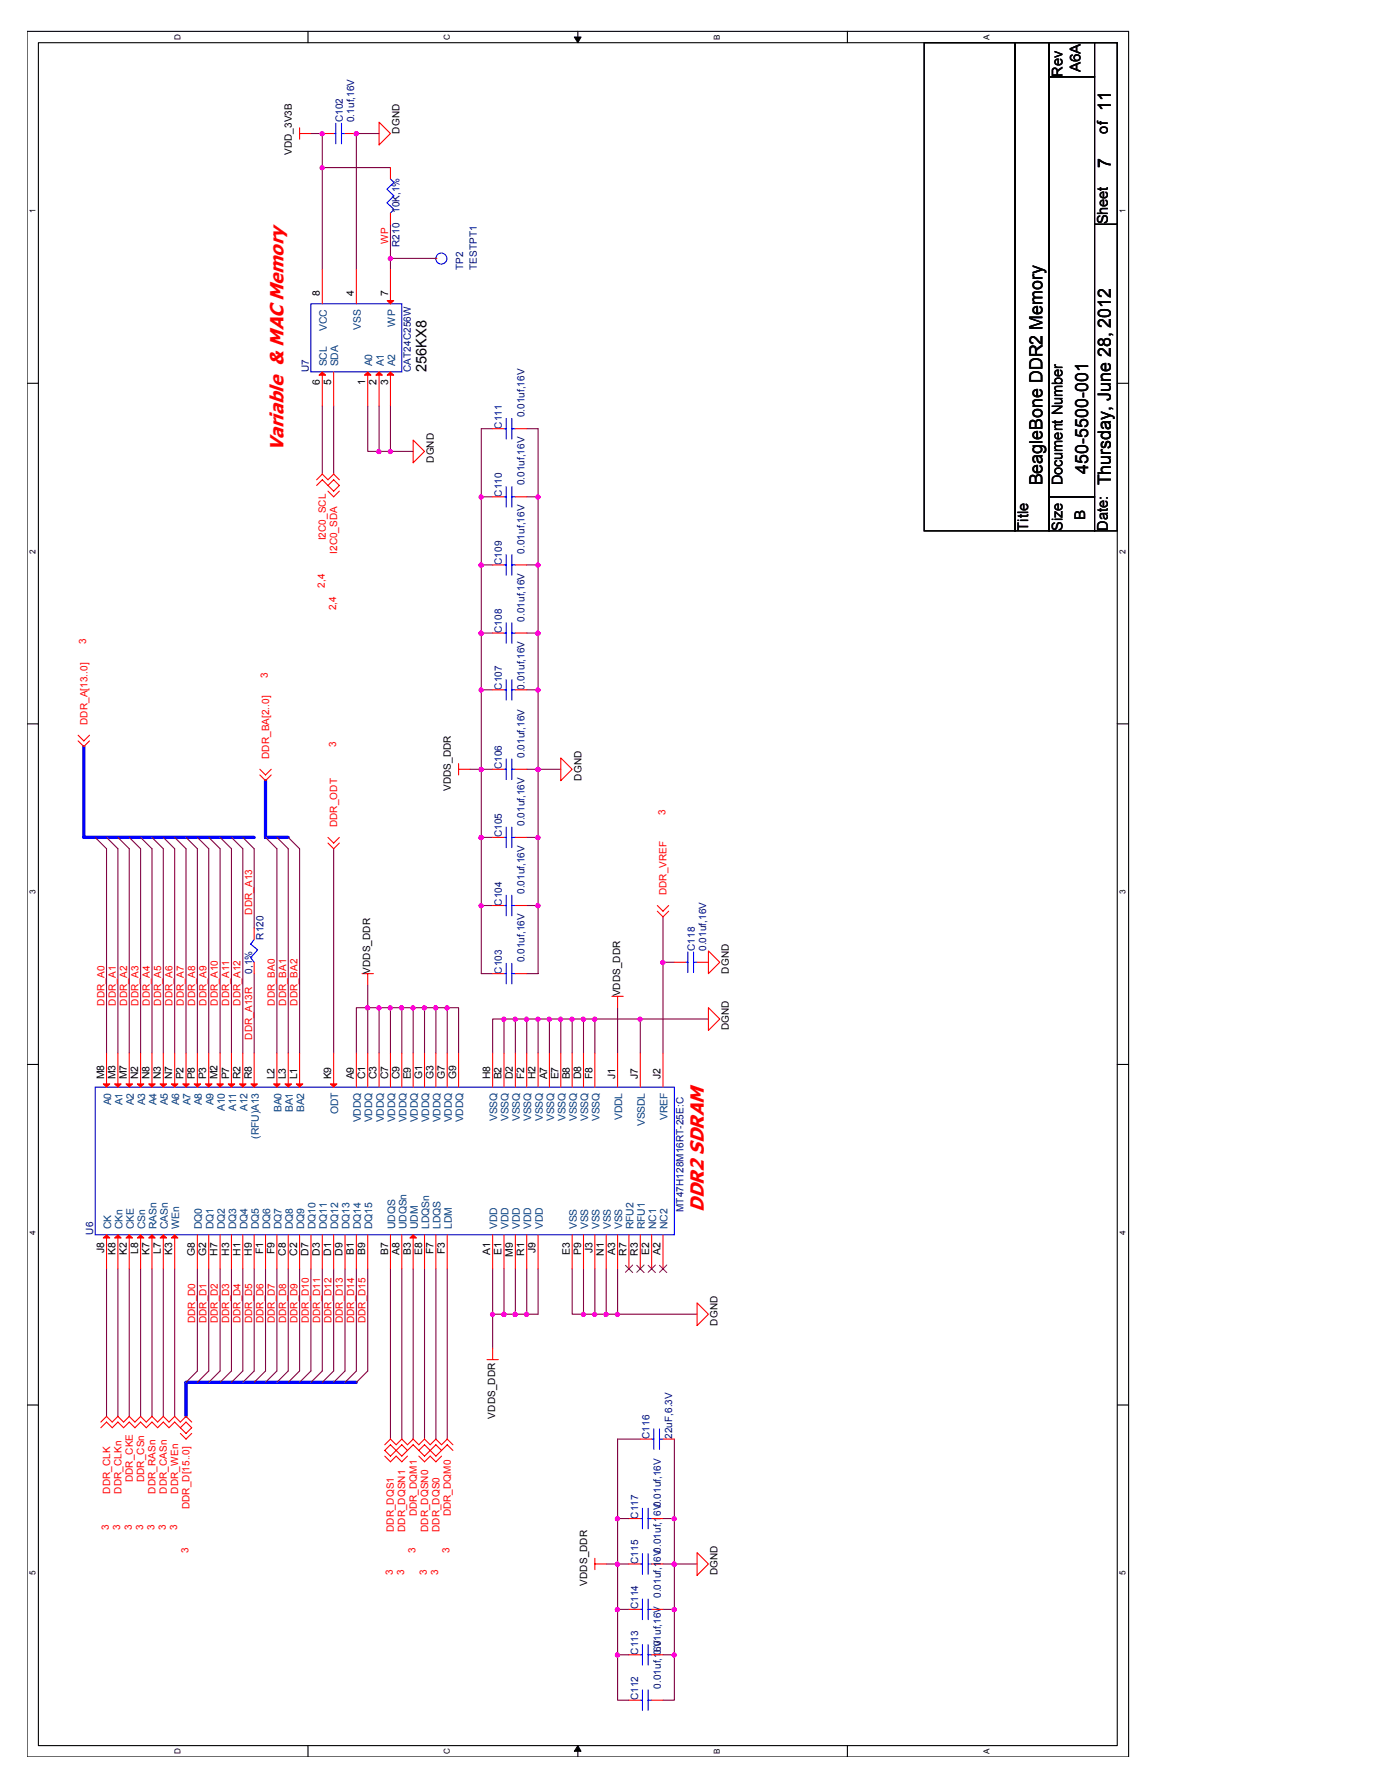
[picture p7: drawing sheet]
<svg xmlns="http://www.w3.org/2000/svg" width="216mm" height="279mm" viewBox="0 0 216 279" stroke-linecap="round" stroke-linejoin="round" font-family="sans-serif">
<path d="M4.2 4.9h172.5v270.3h-172.5zM6 6.7h168.9v266.7h-168.9z" fill="none" stroke="#000" stroke-width=".17"/>
<g fill="#fff">
<path d="M4.4 246h1.4v.7h-1.4z"/>
<path d="M175.1 246h1.4v.7h-1.4z"/>
</g>
<path d="M4.2 220h1.8M174.9 220h1.8" fill="none" stroke="#000" stroke-width=".17"/>
<g fill="#fff">
<path d="M4.4 192.7h1.4v.7h-1.4z"/>
<path d="M175.1 192.7h1.4v.7h-1.4z"/>
</g>
<path d="M4.2 166.7h1.8M174.9 166.7h1.8" fill="none" stroke="#000" stroke-width=".17"/>
<g fill="#fff">
<path d="M4.4 139.4h1.4v.6h-1.4z"/>
<path d="M175.1 139.4h1.4v.6h-1.4z"/>
</g>
<path d="M4.2 113.4h1.8M174.9 113.4h1.8" fill="none" stroke="#000" stroke-width=".17"/>
<g fill="#fff">
<path d="M4.4 86h1.4v.7h-1.4z"/>
<path d="M175.1 86h1.4v.7h-1.4z"/>
</g>
<path d="M4.2 60h1.8M174.9 60h1.8" fill="none" stroke="#000" stroke-width=".17"/>
<g fill="#fff">
<path d="M4.4 32.7h1.4v.7h-1.4z"/>
<path d="M175.1 32.7h1.4v.7h-1.4z"/>
<path d="M27.1 273.8h1.4v.9h-1.4z"/>
<path d="M27.1 5.3h1.4v.9h-1.4z"/>
<path d="M69.3 273.8h1.4v.9h-1.4z"/>
<path d="M69.3 5.3h1.4v.9h-1.4z"/>
</g>
<path d="M48.2 4.9v1.8M48.2 273.4v1.8" fill="none" stroke="#000" stroke-width=".17"/>
<g fill="#fff">
<path d="M111.5 273.9h1.4v.8h-1.4z"/>
<path d="M111.5 5.4h1.4v.8h-1.4z"/>
</g>
<path d="M90.5 4.9v1.8M90.5 273.4v1.8" fill="none" stroke="#000" stroke-width=".17"/>
<path d="M89.9 5.8h1.1l-.5 .9zM90.5 273.4l.5 .9h-1.1z" fill="#000" stroke="#000" stroke-width=".16"/>
<g fill="#fff">
<path d="M153.8 273.9h1.4v.8h-1.4z"/>
<path d="M153.8 5.4h1.4v.8h-1.4z"/>
</g>
<path d="M132.7 4.9v1.8M144.7 6.7h14.2v76.4h-14.2zM158.9 6.7h5.4v76.4h-5.4zM164.3 12h7.1v65.8h-7.1zM164.3 6.7h7.1v5.3h-7.1zM171.4 6.7h3.5v28.4h-3.5zM171.4 35.1h3.5v48h-3.5zM164.3 77.8h7.1v5.3h-7.1zM132.7 273.4v1.8" fill="none" stroke="#000" stroke-width=".17"/>
<g fill="none" stroke="#800040" stroke-width=".17">
<path d="M48.7 20.9h1.8v5.3M59.4 20.9h-3.6v21.3M61.1 26.2h-10.6v16M61.1 35.1v5.4h7.1M61.1 40.5v1.7M50.5 63.6v10.7M52.2 63.6v10.7M57.6 63.6v7.1h1.8M59.4 63.6v7.1M59.4 70.7h5.3M61.1 63.6v7.1M77.1 77.8h-1.7v10.7"/>
<path d="M77.1 67.1h-1.7v10.7M82.5 67.1h1.7v85.4h-1.7M82.5 77.8h1.7M75.4 99.1v8.9M75.4 99.1h1.7M77.1 88.5h-1.7v10.6M82.5 99.1h1.7M82.5 88.5h1.7M77.1 108h-1.7v12.5h-1.8M82.5 108h1.7M14.9 131.1l1.8 1.8v32M16.7 131.1l1.8 1.8v32"/>
<path d="M18.5 131.1l1.7 1.8v32M20.2 131.1l1.8 1.8v32M22 131.1l1.8 1.8v32M23.8 131.1l1.8 1.8v32M25.6 131.1l1.7 1.8v32M27.3 131.1l1.8 1.8v32M29.1 131.1l1.8 1.8v32M30.9 131.1l1.8 1.8v32M32.7 131.1l1.8 1.8v32M34.5 131.1l1.7 1.8v32M36.2 131.1l1.8 1.8v32M38 131.1l1.8 1.8v12.5"/>
<path d="M41.6 131.1l1.7 1.8v32M43.3 131.1l1.8 1.8v32M45.1 131.1l1.8 1.8v32M52.2 132.9v32M75.4 131.1v21.4h1.7M75.4 131.1h1.7M77.1 120.5h-1.7v10.6M82.5 120.5h5.3M82.5 131.1h1.7M39.8 152.5v12.4M57.6 154.3v10.6M59.4 157.8v7.1"/>
<path d="M61.1 157.8v7.1M62.9 157.8v7.1M64.7 157.8v7.1M66.5 157.8v7.1M68.2 157.8v7.1M70 157.8h1.8v7.1M70 157.8h-14.2v7.1M70 157.8v7.1M75.4 141.8h1.7M78.9 159.6h-1.8v5.3M78.9 159.6v5.3M78.9 159.6h3.6"/>
<path d="M80.7 159.6v5.3M82.5 141.8h1.7M84.2 159.6h-1.7v5.3M84.2 159.6v5.3M84.2 159.6h1.8M87.8 159.6h-1.8v5.3M89.6 159.6h-1.8v5.3M89.6 159.6v5.3M89.6 159.6h1.8M93.1 159.6h-1.7v5.3M93.1 159.6v5.3M93.1 159.6h7.1"/>
<path d="M96.7 157.8v7.1M103.8 143.6v7.1M105.6 150.7h-1.8v14.2M110.9 159.6h-10.7v5.3M16.7 198.7v23.1M18.5 198.7v23.1M20.2 198.7v23.1M22 198.7v23.1M23.8 198.7v23.1M25.6 198.7v23.1M27.3 198.7v23.1M30.9 198.7v16l-1.8 1.8"/>
<path d="M32.7 198.7v16l-1.8 1.8M34.5 198.7v16l-1.8 1.8M36.2 198.7v16l-1.7 1.8M38 198.7v16l-1.8 1.8M39.8 198.7v16l-1.8 1.8M41.6 198.7v16l-1.8 1.8M43.3 198.7v16l-1.7 1.8M45.1 198.7v16l-1.8 1.8M46.9 198.7v16l-1.8 1.8M48.7 198.7v16l-1.8 1.8M50.5 198.7v16l-1.8 1.8M52.2 198.7v16l-1.7 1.8"/>
<path d="M54 198.7v16l-1.8 1.8M55.8 198.7v16l-1.8 1.8M57.6 198.7v16l-1.8 1.8M61.1 198.7v26.7M62.9 198.7v26.7M64.7 198.7v26.7M66.5 198.7v26.7M68.2 198.7v26.7M70 198.7v26.7M77.1 198.7v12.5M78.9 198.7v7.1M80.7 198.7v7.1"/>
<path d="M82.5 198.7v7.1M84.2 198.7v7.1h-7.1M89.6 198.7v7.1h1.8M91.4 198.7v7.1M93.1 198.7v7.1M94.9 198.7v7.1M96.7 198.7v7.1M91.4 205.8h17.7M96.7 237.8h1.8M100.2 225.4h-3.5v19.5h-1.8M103.8 237.8h1.8M105.6 225.4v33.8"/>
<path d="M96.7 259.2v7.1h1.8M96.7 252.1v7.1M96.7 252.1h1.8M96.7 259.2h1.8M98.5 244.9h-1.8v7.2M103.8 252.1h1.8M103.8 244.9h5.3M103.8 259.2h1.8M105.6 259.2v7.1h-1.8"/>
</g>
<g fill="#f0f" stroke="#f0f" stroke-width=".17">
<circle cx="55.8" cy="20.9" r=".32"/>
<circle cx="50.4" cy="26.3" r=".32"/>
<circle cx="50.4" cy="20.9" r=".32"/>
<circle cx="103.8" cy="150.7" r=".32"/>
<circle cx="61.1" cy="157.8" r=".32"/>
<circle cx="57.5" cy="157.8" r=".32"/>
<circle cx="78.9" cy="205.8" r=".32"/>
<circle cx="82.4" cy="205.8" r=".32"/>
<circle cx="80.7" cy="205.8" r=".32"/>
<circle cx="77.1" cy="205.8" r=".32"/>
<circle cx="96.7" cy="205.8" r=".32"/>
<circle cx="94.9" cy="205.8" r=".32"/>
<circle cx="93.1" cy="205.8" r=".32"/>
<circle cx="91.3" cy="205.8" r=".32"/>
<circle cx="93.1" cy="159.6" r=".32"/>
<circle cx="89.6" cy="159.6" r=".32"/>
<circle cx="91.3" cy="159.6" r=".32"/>
<circle cx="87.8" cy="159.6" r=".32"/>
<circle cx="84.2" cy="159.6" r=".32"/>
<circle cx="86" cy="159.6" r=".32"/>
<circle cx="80.7" cy="159.6" r=".32"/>
<circle cx="82.4" cy="159.6" r=".32"/>
<circle cx="78.9" cy="159.6" r=".32"/>
<circle cx="59.3" cy="157.8" r=".32"/>
<circle cx="64.7" cy="157.8" r=".32"/>
<circle cx="62.9" cy="157.8" r=".32"/>
<circle cx="66.4" cy="157.8" r=".32"/>
<circle cx="68.2" cy="157.8" r=".32"/>
<circle cx="70" cy="157.8" r=".32"/>
<circle cx="100.2" cy="159.6" r=".32"/>
<circle cx="75.3" cy="99.2" r=".32"/>
<circle cx="75.3" cy="108.1" r=".32"/>
<circle cx="75.3" cy="77.8" r=".32"/>
<circle cx="75.3" cy="88.5" r=".32"/>
<circle cx="84.2" cy="88.5" r=".32"/>
<circle cx="84.2" cy="99.2" r=".32"/>
<circle cx="84.2" cy="77.8" r=".32"/>
<circle cx="75.3" cy="141.8" r=".32"/>
<circle cx="84.2" cy="120.5" r=".32"/>
<circle cx="75.3" cy="120.5" r=".32"/>
<circle cx="75.3" cy="131.2" r=".32"/>
<circle cx="84.2" cy="108.1" r=".32"/>
<circle cx="84.2" cy="131.2" r=".32"/>
<circle cx="96.7" cy="245" r=".32"/>
<circle cx="105.6" cy="245" r=".32"/>
<circle cx="96.7" cy="252.1" r=".32"/>
<circle cx="96.7" cy="259.2" r=".32"/>
<circle cx="105.6" cy="252.1" r=".32"/>
<circle cx="96.7" cy="237.9" r=".32"/>
<circle cx="105.6" cy="237.9" r=".32"/>
<circle cx="105.6" cy="259.2" r=".32"/>
<circle cx="84.2" cy="141.8" r=".32"/>
<circle cx="61.1" cy="70.7" r=".32"/>
<circle cx="59.3" cy="70.7" r=".32"/>
<circle cx="61.1" cy="40.5" r=".32"/>
</g>
<path d="M13.1 116.9v14.2h26.7M41.6 122.3v8.8h3.5M55.8 216.5h-26.7v5.3" fill="none" stroke="#00f" stroke-width=".51"/>
<g fill="none" stroke="#f00" stroke-width=".17">
<path d="M59.4 19.1l1.7 1.8-1.7 1.8zM46.9 20.9h1.8M46.9 20v1.8M50.5 20.9h1.7M54 20.9h1.8M61.1 26.2v1.8M61.1 33.4v1.7M50.5 42.2v5.4M50.5 58.3v5.3M52.2 58.3v5.3M55.8 42.2v5.4M57.6 58.3v5.3"/>
<path d="M59.4 58.3v5.3M61.1 42.2v5.4M61.1 58.3v5.3M68.2 40.5h.1M49.6 75.1l.9-.8 .8 .8 .9-.8 .9 .8M49.6 76l.9-.9 .8 .9M51.3 76.9l.9 .9 .9-.9M52.2 75.1l.9 .9-.9 .9-.9-.9zM64.7 68.9l1.8 1.8-1.8 1.8zM77.1 67.1h1.8M77.1 77.8h1.8M80.7 67.1h1.8"/>
<path d="M80.7 77.8h1.8M77.1 88.5h1.8M77.1 99.1h1.8M80.7 88.5h1.8M80.7 99.1h1.8M12.2 116l.9 .9 .9-.9M12.2 115.1l.9 .9 .9-.9M71.8 119.6v1.8M77.1 108h1.8M80.7 108h1.8M87.8 118.7l1.8 1.8-1.8 1.8zM40.7 121.4l.9 .9 .9-.9"/>
<path d="M40.7 120.5l.9 .9 .9-.9M51.3 132l.9 .9 .9-.9M51.3 131.1l.9 .9 .9-.9M71.8 120.5h1.8M77.1 120.5h1.8M77.1 131.1h1.8M80.7 120.5h1.8M80.7 131.1h1.8M39.8 145.4v1.8M39.8 150.7v1.8M56.7 152.5h1.8M57.6 152.5v1.8"/>
<path d="M77.1 152.5h1.8M77.1 141.8h1.8M80.7 152.5h1.8M80.7 141.8h1.8M95.8 156h1.8M96.7 156v1.8M102.9 142.7l.9 .9 .9-.9M102.9 141.8l.9 .9 .9-.9M105.6 150.7h1.8M109.1 150.7h1.8M110.9 148.9l1.8 1.8-1.8 1.8zM110.9 157.8l1.8 1.8-1.8 1.8z"/>
<path d="M16.7 164.9v5.4M18.5 164.9v5.4M20.2 164.9v5.4M22 164.9v5.4M23.8 164.9v5.4M25.6 164.9v5.4M27.3 164.9v5.4M29.1 164.9v5.4M30.9 164.9v5.4M32.7 164.9v5.4M34.5 164.9v5.4M36.2 164.9v5.4"/>
<path d="M38 164.9v5.4M39.8 164.9v5.4M43.3 164.9v5.4M45.1 164.9v5.4M46.9 164.9v5.4M52.2 164.9v5.4M55.8 164.9v5.4M57.6 164.9v5.4M59.4 164.9v5.4M61.1 164.9v5.4M62.9 164.9v5.4M64.7 164.9v5.4"/>
<path d="M66.5 164.9v5.4M68.2 164.9v5.4M70 164.9v5.4M71.8 164.9v5.4M77.1 164.9v5.4M78.9 164.9v5.4M80.7 164.9v5.4M82.5 164.9v5.4M84.2 164.9v5.4M86 164.9v5.4M87.8 164.9v5.4M89.6 164.9v5.4"/>
<path d="M91.4 164.9v5.4M93.1 164.9v5.4M96.7 164.9v5.4M100.2 164.9v5.4M103.8 164.9v5.4M16.7 193.4v5.3M18.5 193.4v5.3M20.2 193.4v5.3M22 193.4v5.3M23.8 193.4v5.3M25.6 193.4v5.3M27.3 193.4v5.3"/>
<path d="M30.9 193.4v5.3M32.7 193.4v5.3M34.5 193.4v5.3M36.2 193.4v5.3M38 193.4v5.3M39.8 193.4v5.3M41.6 193.4v5.3M43.3 193.4v5.3M45.1 193.4v5.3M46.9 193.4v5.3M48.7 193.4v5.3M50.5 193.4v5.3"/>
<path d="M52.2 193.4v5.3M54 193.4v5.3M55.8 193.4v5.3M57.6 193.4v5.3M61.1 193.4v5.3M62.9 193.4v5.3M64.7 193.4v5.3M66.5 193.4v5.3M68.2 193.4v5.3M70 193.4v5.3M77.1 193.4v5.3M78.9 193.4v5.3"/>
<path d="M80.7 193.4v5.3M82.5 193.4v5.3M84.2 193.4v5.3M89.6 193.4v5.3M91.4 193.4v5.3M93.1 193.4v5.3M94.9 193.4v5.3M96.7 193.4v5.3M98.5 193.4v5.3M100.2 193.4v5.3M102 193.4v5.3M103.8 193.4v5.3"/>
<path d="M76.2 212.9h1.8M77.1 211.2v1.7M109.1 204l1.8 1.8-1.8 1.8zM15.8 222.7l.9-.9 .9 .9 .9-.9 .8 .9 .9-.9 .9 .9 .9-.9 .9 .9 .9-.9 .9 .9 .9-.9 .9 .9 .8-.9 .9 .9 .9-.9 .9 .9M15.8 223.6l.9-.9 .9 .9 .9-.9 .8 .9 .9-.9 .9 .9 .9-.9 .9 .9 .9-.9 .9 .9 .9-.9 .9 .9 .8-.9 .9 .9M28.2 224.5l.9 .9 .9-.9M29.1 222.7l.9 .9-.9 .9-.9-.9zM60.2 226.3l.9-.9 .9 .9 .9-.9 .9 .9 .9-.9 .9 .9 .9-.9 .9 .9 .8-.9 .9 .9 .9-.9 .9 .9M60.2 228.1l.9 .8 .9-.8 .9 .8 .9-.8M61.1 226.3l.9 .9-.9 .9-.9-.9zM62 227.2l.9 .9 .9-.9M62 227.2l.9-.9 .9 .9"/>
<path d="M63.8 227.2l.9-.9 .9 .9M65.6 228.1l.9 .8 .9-.8 .8 .8 .9-.8M65.6 227.2l.9 .9 .9-.9M65.6 227.2l.9-.9 .9 .9M67.4 227.2l.8 .9 .9-.9M67.4 227.2l.8-.9 .9 .9M69.1 227.2l.9-.9 .9 .9M98.5 237.8h1.7M100.2 225.4h1.8M102 237.8h1.8M103.8 225.4h1.8M93.1 244.9h1.8"/>
<path d="M93.1 244.1v1.7M98.5 244.9h1.7M98.5 259.2h1.7M98.5 252.1h1.7M102 244.9h1.8M102 259.2h1.8M102 252.1h1.8M109.1 243.2l1.8 1.7-1.8 1.8zM98.5 266.3h1.7M102 266.3h1.8"/>
</g>
<g fill="none" stroke="#00f" stroke-width=".17">
<path d="M52.6 19.3v3.2M53.5 19.3v3.2M52.2 20.9h.4M53.5 20.9h.5M61.1 28l.6 .6-1.1 1 1.1 1.1-1.1 1.1 1.1 1-.6 .6M48.7 47.6h14.2v10.7h-14.2zM78.9 67.1h.3M78.9 77.8h.3M79.2 65.5v3.2M79.2 76.2v3.2M80.1 65.5v3.2M80.1 76.2v3.2"/>
<path d="M80.1 67.1h.6M80.1 77.8h.6M78.9 88.5h.3M78.9 99.1h.3M79.2 86.9v3.2M79.2 97.5v3.3M80.1 86.9v3.2M80.1 97.5v3.3M80.1 88.5h.6M80.1 99.1h.6M78.9 108h.3M79.2 106.4v3.2"/>
<path d="M79.2 118.9v3.2M80.1 106.4v3.2M80.1 118.9v3.2M80.1 108h.6M78.9 120.5h.3M78.9 131.1h.3M79.2 129.5v3.3M80.1 129.5v3.3M80.1 120.5h.6M80.1 131.1h.6M39.8 147.2l-.6 .7 1.1 .9-1.1 1.2 .6 .7M78.9 141.8h.3"/>
<path d="M78.9 152.5h.3M79.2 140.2v3.2M79.2 150.9v3.2M80.1 141.8h.6M80.1 140.2v3.2M80.1 150.9v3.2M80.1 152.5h.6M107.4 150.7h.3M107.7 149.1v3.2M108.6 150.7h.5M108.6 149.1v3.2M14.9 170.3h90.7v23.1h-90.7z"/>
<path d="M100.2 237.8h.4M100.6 236.2v3.2M101.5 236.2v3.2M101.5 237.8h.5M102 225.4h.4M102.4 223.8v3.2M103.3 225.4h.5M103.3 223.8v3.2M100.2 259.2h.4M100.2 244.9h.4M100.2 252.1h.4M100.6 243.3v3.2"/>
<path d="M100.6 250.4v3.3M100.6 257.6v3.2M101.5 243.3v3.2M101.5 250.4v3.3M101.5 257.6v3.2M101.5 259.2h.5M101.5 244.9h.5M101.5 252.1h.5M100.2 266.3h.4M100.6 264.7v3.2M101.5 266.3h.5M101.5 264.7v3.2"/>
<circle cx="69.1" cy="40.5" r=".87"/>
</g>
<g fill="#f00" stroke="#f00" stroke-width=".17">
<path d="M57.1 58.8l.5-.5 .5 .5z"/>
<path d="M58.8 58.8l.6-.5 .5 .5z"/>
<path d="M60.6 58.8l.5-.5 .5 .5z"/>
<path d="M50 58.8l.5-.5 .5 .5z"/>
<path d="M60.6 47.1h1l-.5 .5z"/>
<path d="M16.7 193.4l.5 .5h-1z"/>
<path d="M18.5 193.4l.5 .5h-1.1z"/>
<path d="M19.7 193.9l.5-.5 .5 .5z"/>
<path d="M22 193.4l.5 .5h-1z"/>
<path d="M23.3 193.9l.5-.5 .5 .5z"/>
<path d="M25.6 193.4l.5 .5h-1z"/>
<path d="M27.3 193.4l.6 .5h-1.1z"/>
<path d="M16.2 169.8h1l-.5 .5z"/>
<path d="M17.9 169.8h1.1l-.5 .5z"/>
<path d="M19.7 169.8h1l-.5 .5z"/>
<path d="M21.5 169.8h1l-.5 .5z"/>
<path d="M23.3 169.8h1l-.5 .5z"/>
<path d="M25.1 169.8h1l-.5 .5z"/>
<path d="M26.8 169.8h1.1l-.6 .5z"/>
<path d="M28.6 169.8h1l-.5 .5z"/>
<path d="M30.4 169.8h1l-.5 .5z"/>
<path d="M32.2 169.8h1l-.5 .5z"/>
<path d="M34 169.8h1l-.5 .5z"/>
<path d="M35.7 169.8h1l-.5 .5z"/>
<path d="M37.5 169.8h1l-.5 .5z"/>
<path d="M39.3 169.8h1l-.5 .5z"/>
<path d="M42.8 169.8h1.1l-.6 .5z"/>
<path d="M44.6 169.8h1l-.5 .5z"/>
<path d="M46.4 169.8h1l-.5 .5z"/>
<path d="M51.7 169.8h1l-.5 .5z"/>
<path d="M64.7 193.4l.5 .5h-1z"/>
</g>
<path d="M97.9 198.2l1.2 1.1M99.1 198.1l-1.2 1.2M99.7 198.2l1.1 1.1M100.8 198.1l-1.1 1.2M101.5 198.2l1.1 1.1M102.6 198.1l-1.1 1.2M103.3 198.2l1.1 1.1M104.4 198.1l-1.1 1.2" fill="none" stroke="#804000" stroke-width=".16"/>
<g font-size="3" fill="#f00">
<text x="44.4" y="70.7" transform="rotate(-90 44.4 70.7)">Variable &amp; MAC Memory</text>
<text x="110.2" y="189.8" transform="rotate(-90 110.2 189.8)">DDR2 SDRAM</text>
</g>
<g font-size="2.8">
<text x="173.9" y="17.4" transform="rotate(-90 173.9 17.4)">11</text>
<text x="173.9" y="26.2" transform="rotate(-90 173.9 26.2)">7</text>
<text x="163.2" y="76" transform="rotate(-90 163.2 76)">BeagleBone DDR2 Memory</text>
<text x="170.3" y="74.3" transform="rotate(-90 170.3 74.3)">450-5500-001</text>
<text x="173.9" y="76" transform="rotate(-90 173.9 76)">Thursday, June 28, 2012</text>
</g>
<g font-size="2.3">
<text x="169.2" y="11.3" transform="rotate(-90 169.2 11.3)">A6A</text>
<text x="166.3" y="12" transform="rotate(-90 166.3 12)">Rev</text>
<text x="173.4" y="20.9" transform="rotate(-90 173.4 20.9)">of</text>
<text x="173.4" y="35.1" transform="rotate(-90 173.4 35.1)">Sheet</text>
<text x="66.8" y="58.3" transform="rotate(-90 66.8 58.3)">256KX8</text>
<text x="166.3" y="76" transform="rotate(-90 166.3 76)">Document Number</text>
<text x="161" y="83.1" transform="rotate(-90 161 83.1)">Title</text>
<text x="166.3" y="83.1" transform="rotate(-90 166.3 83.1)">Size</text>
<text x="169.9" y="81.4" transform="rotate(-90 169.9 81.4)">B</text>
<text x="173.4" y="83.1" transform="rotate(-90 173.4 83.1)">Date:</text>
</g>
<g font-size="1.6" fill="#000080">
<text x="53.7" y="19.1" transform="rotate(-90 53.7 19.1)">C102</text>
<text x="55.5" y="19.1" transform="rotate(-90 55.5 19.1)">0.1uf,16V</text>
<text x="62.6" y="33.4" transform="rotate(-90 62.6 33.4)">10K,1%</text>
<text x="62.6" y="38.7" transform="rotate(-90 62.6 38.7)">R210</text>
<text x="72.5" y="42.2" transform="rotate(-90 72.5 42.2)">TP2</text>
<text x="74.7" y="42.2" transform="rotate(-90 74.7 42.2)">TESTPT1</text>
<text x="48.3" y="58.3" transform="rotate(-90 48.3 58.3)">U7</text>
<text x="64.3" y="58.3" transform="rotate(-90 64.3 58.3)">CAT24C256W</text>
<text x="82.1" y="65.4" transform="rotate(-90 82.1 65.4)">0.01uf,16V</text>
<text x="78.6" y="67.1" transform="rotate(-90 78.6 67.1)">C111</text>
<text x="78.6" y="77.8" transform="rotate(-90 78.6 77.8)">C110</text>
<text x="82.1" y="76" transform="rotate(-90 82.1 76)">0.01uf,16V</text>
<text x="78.6" y="88.5" transform="rotate(-90 78.6 88.5)">C109</text>
<text x="82.1" y="86.7" transform="rotate(-90 82.1 86.7)">0.01uf,16V</text>
<text x="78.6" y="99.1" transform="rotate(-90 78.6 99.1)">C108</text>
<text x="82.1" y="97.4" transform="rotate(-90 82.1 97.4)">0.01uf,16V</text>
<text x="78.6" y="108" transform="rotate(-90 78.6 108)">C107</text>
<text x="82.1" y="108" transform="rotate(-90 82.1 108)">0.01uf,16V</text>
<text x="82.1" y="118.7" transform="rotate(-90 82.1 118.7)">0.01uf,16V</text>
<text x="78.6" y="120.5" transform="rotate(-90 78.6 120.5)">C106</text>
<text x="78.6" y="131.1" transform="rotate(-90 78.6 131.1)">C105</text>
<text x="82.1" y="129.4" transform="rotate(-90 82.1 129.4)">0.01uf,16V</text>
<text x="78.6" y="141.8" transform="rotate(-90 78.6 141.8)">C104</text>
<text x="82.1" y="140" transform="rotate(-90 82.1 140)">0.01uf,16V</text>
<text x="41.2" y="147.2" transform="rotate(-90 41.2 147.2)">R120</text>
<text x="108.8" y="148.9" transform="rotate(-90 108.8 148.9)">C118</text>
<text x="110.6" y="148.9" transform="rotate(-90 110.6 148.9)">0.01uf,16V</text>
<text x="39.5" y="152.5" transform="rotate(-90 39.5 152.5)">0,1%</text>
<text x="78.6" y="152.5" transform="rotate(-90 78.6 152.5)">C103</text>
<text x="82.1" y="150.7" transform="rotate(-90 82.1 150.7)">0.01uf,16V</text>
<text x="107" y="189.8" transform="rotate(-90 107 189.8)">MT47H128M16RT-25E:C</text>
<text x="14.6" y="193.4" transform="rotate(-90 14.6 193.4)">U6</text>
<text x="101.7" y="225.4" transform="rotate(-90 101.7 225.4)">C116</text>
<text x="105.2" y="225.4" transform="rotate(-90 105.2 225.4)">22uF,6.3V</text>
<text x="99.9" y="237.8" transform="rotate(-90 99.9 237.8)">C117</text>
<text x="99.9" y="244.9" transform="rotate(-90 99.9 244.9)">C115</text>
<text x="103.5" y="250.3" transform="rotate(-90 103.5 250.3)">0.01uf,16V0.01uf,16V0.01uf,16V</text>
<text x="99.9" y="252.1" transform="rotate(-90 99.9 252.1)">C114</text>
<text x="99.9" y="259.2" transform="rotate(-90 99.9 259.2)">C113</text>
<text x="103.5" y="259.2" transform="rotate(-90 103.5 259.2)">0.01uf,16V</text>
<text x="99.9" y="266.3" transform="rotate(-90 99.9 266.3)">C112</text>
<text x="103.5" y="264.5" transform="rotate(-90 103.5 264.5)">0.01uf,16V</text>
</g>
<g font-size="1.6">
<text x="62.6" y="20.9" transform="rotate(-90 62.6 20.9)">DGND</text>
<text x="45.7" y="24.3" transform="rotate(-90 45.7 24.3)">VDD_3V3B</text>
<text x="50.1" y="46.4" transform="rotate(-90 50.1 46.4)">8</text>
<text x="55.4" y="46.4" transform="rotate(-90 55.4 46.4)">4</text>
<text x="60.7" y="46.4" transform="rotate(-90 60.7 46.4)">7</text>
<text x="50.1" y="60.4" transform="rotate(-90 50.1 60.4)">6</text>
<text x="51.9" y="60.4" transform="rotate(-90 51.9 60.4)">5</text>
<text x="57.2" y="60.4" transform="rotate(-90 57.2 60.4)">1</text>
<text x="59" y="60.4" transform="rotate(-90 59 60.4)">2</text>
<text x="60.7" y="60.4" transform="rotate(-90 60.7 60.4)">3</text>
<text x="67.9" y="72.5" transform="rotate(-90 67.9 72.5)">DGND</text>
<text x="70.6" y="123.9" transform="rotate(-90 70.6 123.9)">VDDS_DDR</text>
<text x="91" y="122.3" transform="rotate(-90 91 122.3)">DGND</text>
<text x="58" y="152.5" transform="rotate(-90 58 152.5)">VDDS_DDR</text>
<text x="114.1" y="152.5" transform="rotate(-90 114.1 152.5)">DGND</text>
<text x="97.1" y="156" transform="rotate(-90 97.1 156)">VDDS_DDR</text>
<text x="114.1" y="161.4" transform="rotate(-90 114.1 161.4)">DGND</text>
<text x="16.3" y="169" transform="rotate(-90 16.3 169)">M8</text>
<text x="18.1" y="169" transform="rotate(-90 18.1 169)">M3</text>
<text x="19.9" y="169" transform="rotate(-90 19.9 169)">M7</text>
<text x="21.6" y="169" transform="rotate(-90 21.6 169)">N2</text>
<text x="23.4" y="169" transform="rotate(-90 23.4 169)">N8</text>
<text x="25.2" y="169" transform="rotate(-90 25.2 169)">N3</text>
<text x="27" y="169" transform="rotate(-90 27 169)">N7</text>
<text x="28.7" y="169" transform="rotate(-90 28.7 169)">P2</text>
<text x="30.5" y="169" transform="rotate(-90 30.5 169)">P8</text>
<text x="32.3" y="169" transform="rotate(-90 32.3 169)">P3</text>
<text x="34.1" y="169" transform="rotate(-90 34.1 169)">M2</text>
<text x="35.9" y="169" transform="rotate(-90 35.9 169)">P7</text>
<text x="37.6" y="169" transform="rotate(-90 37.6 169)">R2</text>
<text x="39.4" y="169" transform="rotate(-90 39.4 169)">R8</text>
<text x="43" y="169" transform="rotate(-90 43 169)">L2</text>
<text x="44.7" y="169" transform="rotate(-90 44.7 169)">L3</text>
<text x="46.5" y="169" transform="rotate(-90 46.5 169)">L1</text>
<text x="51.9" y="169" transform="rotate(-90 51.9 169)">K9</text>
<text x="55.4" y="169" transform="rotate(-90 55.4 169)">A9</text>
<text x="57.2" y="169" transform="rotate(-90 57.2 169)">C1</text>
<text x="59" y="169" transform="rotate(-90 59 169)">C3</text>
<text x="60.7" y="169" transform="rotate(-90 60.7 169)">C7</text>
<text x="62.5" y="169" transform="rotate(-90 62.5 169)">C9</text>
<text x="64.3" y="169" transform="rotate(-90 64.3 169)">E9</text>
<text x="66.1" y="169" transform="rotate(-90 66.1 169)">G1</text>
<text x="67.9" y="169" transform="rotate(-90 67.9 169)">G3</text>
<text x="69.6" y="169" transform="rotate(-90 69.6 169)">G7</text>
<text x="71.4" y="169" transform="rotate(-90 71.4 169)">G9</text>
<text x="76.7" y="169" transform="rotate(-90 76.7 169)">H8</text>
<text x="78.5" y="169" transform="rotate(-90 78.5 169)">B2</text>
<text x="80.3" y="169" transform="rotate(-90 80.3 169)">D2</text>
<text x="82.1" y="169" transform="rotate(-90 82.1 169)">F2</text>
<text x="83.9" y="169" transform="rotate(-90 83.9 169)">H2</text>
<text x="85.6" y="169" transform="rotate(-90 85.6 169)">A7</text>
<text x="87.4" y="169" transform="rotate(-90 87.4 169)">E7</text>
<text x="89.2" y="169" transform="rotate(-90 89.2 169)">B8</text>
<text x="91" y="169" transform="rotate(-90 91 169)">D8</text>
<text x="92.8" y="169" transform="rotate(-90 92.8 169)">F8</text>
<text x="96.3" y="169" transform="rotate(-90 96.3 169)">J1</text>
<text x="99.9" y="169" transform="rotate(-90 99.9 169)">J7</text>
<text x="103.4" y="169" transform="rotate(-90 103.4 169)">J2</text>
<text x="16.3" y="196.3" transform="rotate(-90 16.3 196.3)">J8</text>
<text x="18.1" y="196.6" transform="rotate(-90 18.1 196.6)">K8</text>
<text x="19.9" y="196.6" transform="rotate(-90 19.9 196.6)">K2</text>
<text x="21.6" y="196.4" transform="rotate(-90 21.6 196.4)">L8</text>
<text x="23.4" y="196.6" transform="rotate(-90 23.4 196.6)">K7</text>
<text x="25.2" y="196.4" transform="rotate(-90 25.2 196.4)">L7</text>
<text x="27" y="196.6" transform="rotate(-90 27 196.6)">K3</text>
<text x="30.5" y="196.8" transform="rotate(-90 30.5 196.8)">G8</text>
<text x="32.3" y="196.8" transform="rotate(-90 32.3 196.8)">G2</text>
<text x="34.1" y="196.6" transform="rotate(-90 34.1 196.6)">H7</text>
<text x="35.9" y="196.6" transform="rotate(-90 35.9 196.6)">H3</text>
<text x="37.6" y="196.6" transform="rotate(-90 37.6 196.6)">H1</text>
<text x="39.4" y="196.6" transform="rotate(-90 39.4 196.6)">H9</text>
<text x="41.2" y="196.5" transform="rotate(-90 41.2 196.5)">F1</text>
<text x="43" y="196.5" transform="rotate(-90 43 196.5)">F9</text>
<text x="44.7" y="196.6" transform="rotate(-90 44.7 196.6)">C8</text>
<text x="46.5" y="196.6" transform="rotate(-90 46.5 196.6)">C2</text>
<text x="48.3" y="196.6" transform="rotate(-90 48.3 196.6)">D7</text>
<text x="50.1" y="196.6" transform="rotate(-90 50.1 196.6)">D3</text>
<text x="51.9" y="196.6" transform="rotate(-90 51.9 196.6)">D1</text>
<text x="53.6" y="196.6" transform="rotate(-90 53.6 196.6)">D9</text>
<text x="55.4" y="196.6" transform="rotate(-90 55.4 196.6)">B1</text>
<text x="57.2" y="196.6" transform="rotate(-90 57.2 196.6)">B9</text>
<text x="60.7" y="196.6" transform="rotate(-90 60.7 196.6)">B7</text>
<text x="62.5" y="196.6" transform="rotate(-90 62.5 196.6)">A8</text>
<text x="64.3" y="196.6" transform="rotate(-90 64.3 196.6)">B3</text>
<text x="66.1" y="196.6" transform="rotate(-90 66.1 196.6)">E8</text>
<text x="67.9" y="196.5" transform="rotate(-90 67.9 196.5)">F7</text>
<text x="69.6" y="196.5" transform="rotate(-90 69.6 196.5)">F3</text>
<text x="76.7" y="196.6" transform="rotate(-90 76.7 196.6)">A1</text>
<text x="78.5" y="196.6" transform="rotate(-90 78.5 196.6)">E1</text>
<text x="80.3" y="196.8" transform="rotate(-90 80.3 196.8)">M9</text>
<text x="82.1" y="196.6" transform="rotate(-90 82.1 196.6)">R1</text>
<text x="83.9" y="196.3" transform="rotate(-90 83.9 196.3)">J9</text>
<text x="89.2" y="196.6" transform="rotate(-90 89.2 196.6)">E3</text>
<text x="91" y="196.6" transform="rotate(-90 91 196.6)">P9</text>
<text x="92.8" y="196.3" transform="rotate(-90 92.8 196.3)">J3</text>
<text x="94.5" y="196.6" transform="rotate(-90 94.5 196.6)">N1</text>
<text x="96.3" y="196.6" transform="rotate(-90 96.3 196.6)">A3</text>
<text x="98.1" y="196.6" transform="rotate(-90 98.1 196.6)">R7</text>
<text x="99.9" y="196.6" transform="rotate(-90 99.9 196.6)">R3</text>
<text x="101.6" y="196.6" transform="rotate(-90 101.6 196.6)">E2</text>
<text x="103.4" y="196.6" transform="rotate(-90 103.4 196.6)">A2</text>
<text x="112.4" y="207.6" transform="rotate(-90 112.4 207.6)">DGND</text>
<text x="77.5" y="222.2" transform="rotate(-90 77.5 222.2)">VDDS_DDR</text>
<text x="91.9" y="248.3" transform="rotate(-90 91.9 248.3)">VDDS_DDR</text>
<text x="112.4" y="246.7" transform="rotate(-90 112.4 246.7)">DGND</text>
</g>
<g font-size="1.6" fill="#f00">
<text x="60.8" y="38.2" transform="rotate(-90 60.8 38.2)">WP</text>
<text x="51" y="84.6" transform="rotate(-90 51 84.6)">I2C0_SCL</text>
<text x="52.8" y="86.7" transform="rotate(-90 52.8 86.7)">I2C0_SDA</text>
<text x="50.8" y="92" transform="rotate(-90 50.8 92)">2,4</text>
<text x="52.6" y="95.6" transform="rotate(-90 52.6 95.6)">2,4</text>
<text x="13.5" y="100.9" transform="rotate(-90 13.5 100.9)">3</text>
<text x="42" y="106.3" transform="rotate(-90 42 106.3)">3</text>
<text x="13.7" y="113.5" transform="rotate(-90 13.7 113.5)">DDR_A[13..0]</text>
<text x="42.1" y="118.9" transform="rotate(-90 42.1 118.9)">DDR_BA[2..0]</text>
<text x="52.6" y="116.9" transform="rotate(-90 52.6 116.9)">3</text>
<text x="52.8" y="129.5" transform="rotate(-90 52.8 129.5)">DDR_ODT</text>
<text x="104.2" y="127.6" transform="rotate(-90 104.2 127.6)">3</text>
<text x="39.5" y="143.3" transform="rotate(-90 39.5 143.3)">DDR_A13</text>
<text x="104.4" y="140.2" transform="rotate(-90 104.4 140.2)">DDR_VREF</text>
<text x="16.3" y="157.5" transform="rotate(-90 16.3 157.5)">DDR_A0</text>
<text x="18.1" y="157.5" transform="rotate(-90 18.1 157.5)">DDR_A1</text>
<text x="19.9" y="157.5" transform="rotate(-90 19.9 157.5)">DDR_A2</text>
<text x="21.7" y="157.5" transform="rotate(-90 21.7 157.5)">DDR_A3</text>
<text x="23.5" y="157.5" transform="rotate(-90 23.5 157.5)">DDR_A4</text>
<text x="25.2" y="157.5" transform="rotate(-90 25.2 157.5)">DDR_A5</text>
<text x="27" y="157.5" transform="rotate(-90 27 157.5)">DDR_A6</text>
<text x="28.8" y="157.5" transform="rotate(-90 28.8 157.5)">DDR_A7</text>
<text x="30.6" y="157.5" transform="rotate(-90 30.6 157.5)">DDR_A8</text>
<text x="32.3" y="157.5" transform="rotate(-90 32.3 157.5)">DDR_A9</text>
<text x="34.1" y="157.5" transform="rotate(-90 34.1 157.5)">DDR_A10</text>
<text x="35.9" y="157.5" transform="rotate(-90 35.9 157.5)">DDR_A11</text>
<text x="37.7" y="157.5" transform="rotate(-90 37.7 157.5)">DDR_A12</text>
<text x="43" y="157.5" transform="rotate(-90 43 157.5)">DDR_BA0</text>
<text x="44.8" y="157.5" transform="rotate(-90 44.8 157.5)">DDR_BA1</text>
<text x="46.6" y="157.5" transform="rotate(-90 46.6 157.5)">DDR_BA2</text>
<text x="39.5" y="162.8" transform="rotate(-90 39.5 162.8)">DDR_A13R</text>
<text x="30.6" y="207.3" transform="rotate(-90 30.6 207.3)">DDR_D0</text>
<text x="32.3" y="207.3" transform="rotate(-90 32.3 207.3)">DDR_D1</text>
<text x="34.1" y="207.3" transform="rotate(-90 34.1 207.3)">DDR_D2</text>
<text x="35.9" y="207.3" transform="rotate(-90 35.9 207.3)">DDR_D3</text>
<text x="37.7" y="207.3" transform="rotate(-90 37.7 207.3)">DDR_D4</text>
<text x="39.5" y="207.3" transform="rotate(-90 39.5 207.3)">DDR_D5</text>
<text x="41.2" y="207.3" transform="rotate(-90 41.2 207.3)">DDR_D6</text>
<text x="43" y="207.3" transform="rotate(-90 43 207.3)">DDR_D7</text>
<text x="44.8" y="207.3" transform="rotate(-90 44.8 207.3)">DDR_D8</text>
<text x="46.6" y="207.3" transform="rotate(-90 46.6 207.3)">DDR_D9</text>
<text x="48.3" y="207.3" transform="rotate(-90 48.3 207.3)">DDR_D10</text>
<text x="50.1" y="207.3" transform="rotate(-90 50.1 207.3)">DDR_D11</text>
<text x="51.9" y="207.3" transform="rotate(-90 51.9 207.3)">DDR_D12</text>
<text x="53.7" y="207.3" transform="rotate(-90 53.7 207.3)">DDR_D13</text>
<text x="55.5" y="207.3" transform="rotate(-90 55.5 207.3)">DDR_D14</text>
<text x="57.2" y="207.3" transform="rotate(-90 57.2 207.3)">DDR_D15</text>
<text x="17.2" y="233.9" transform="rotate(-90 17.2 233.9)">DDR_CLK</text>
<text x="19" y="233.9" transform="rotate(-90 19 233.9)">DDR_CLKn</text>
<text x="20.8" y="232.2" transform="rotate(-90 20.8 232.2)">DDR_CKE</text>
<text x="22.6" y="232.2" transform="rotate(-90 22.6 232.2)">DDR_CSn</text>
<text x="24.3" y="233.9" transform="rotate(-90 24.3 233.9)">DDR_RASn</text>
<text x="26.1" y="233.9" transform="rotate(-90 26.1 233.9)">DDR_CASn</text>
<text x="27.9" y="233.9" transform="rotate(-90 27.9 233.9)">DDR_WEn</text>
<text x="17.1" y="239.6" transform="rotate(-90 17.1 239.6)">3</text>
<text x="18.8" y="239.6" transform="rotate(-90 18.8 239.6)">3</text>
<text x="20.6" y="239.6" transform="rotate(-90 20.6 239.6)">3</text>
<text x="22.4" y="239.6" transform="rotate(-90 22.4 239.6)">3</text>
<text x="24.2" y="239.6" transform="rotate(-90 24.2 239.6)">3</text>
<text x="25.9" y="239.6" transform="rotate(-90 25.9 239.6)">3</text>
<text x="27.7" y="239.6" transform="rotate(-90 27.7 239.6)">3</text>
<text x="29.7" y="236.4" transform="rotate(-90 29.7 236.4)">DDR_D[15..0]</text>
<text x="61.7" y="239.9" transform="rotate(-90 61.7 239.9)">DDR_DQS1</text>
<text x="63.5" y="239.9" transform="rotate(-90 63.5 239.9)">DDR_DQSN1</text>
<text x="65.2" y="237.5" transform="rotate(-90 65.2 237.5)">DDR_DQM1</text>
<text x="67" y="239.9" transform="rotate(-90 67 239.9)">DDR_DQSN0</text>
<text x="68.8" y="239.9" transform="rotate(-90 68.8 239.9)">DDR_DQS0</text>
<text x="70.6" y="237.5" transform="rotate(-90 70.6 237.5)">DDR_DQM0</text>
<text x="29.5" y="243.2" transform="rotate(-90 29.5 243.2)">3</text>
<text x="65.1" y="243.2" transform="rotate(-90 65.1 243.2)">3</text>
<text x="70.4" y="243.2" transform="rotate(-90 70.4 243.2)">3</text>
<text x="61.5" y="246.7" transform="rotate(-90 61.5 246.7)">3</text>
<text x="63.3" y="246.7" transform="rotate(-90 63.3 246.7)">3</text>
<text x="66.8" y="246.7" transform="rotate(-90 66.8 246.7)">3</text>
<text x="68.6" y="246.7" transform="rotate(-90 68.6 246.7)">3</text>
</g>
<g font-size="1.6" fill="#004080">
<text x="51.2" y="51.8" transform="rotate(-90 51.2 51.8)">VCC</text>
<text x="56.5" y="51.6" transform="rotate(-90 56.5 51.6)">VSS</text>
<text x="61.8" y="51.1" transform="rotate(-90 61.8 51.1)">WP</text>
<text x="51.2" y="57.4" transform="rotate(-90 51.2 57.4)">SCL</text>
<text x="53" y="57.4" transform="rotate(-90 53 57.4)">SDA</text>
<text x="58.3" y="57.4" transform="rotate(-90 58.3 57.4)">A0</text>
<text x="60.1" y="57.4" transform="rotate(-90 60.1 57.4)">A1</text>
<text x="61.8" y="57.4" transform="rotate(-90 61.8 57.4)">A2</text>
<text x="17.4" y="173.1" transform="rotate(-90 17.4 173.1)">A0</text>
<text x="19.2" y="173.1" transform="rotate(-90 19.2 173.1)">A1</text>
<text x="21" y="173.1" transform="rotate(-90 21 173.1)">A2</text>
<text x="22.7" y="173.1" transform="rotate(-90 22.7 173.1)">A3</text>
<text x="24.5" y="173.1" transform="rotate(-90 24.5 173.1)">A4</text>
<text x="26.3" y="173.1" transform="rotate(-90 26.3 173.1)">A5</text>
<text x="28.1" y="173.1" transform="rotate(-90 28.1 173.1)">A6</text>
<text x="29.8" y="173.1" transform="rotate(-90 29.8 173.1)">A7</text>
<text x="31.6" y="173.1" transform="rotate(-90 31.6 173.1)">A8</text>
<text x="33.4" y="173.1" transform="rotate(-90 33.4 173.1)">A9</text>
<text x="35.2" y="174" transform="rotate(-90 35.2 174)">A10</text>
<text x="37" y="174" transform="rotate(-90 37 174)">A11</text>
<text x="38.7" y="174" transform="rotate(-90 38.7 174)">A12</text>
<text x="40.5" y="178.4" transform="rotate(-90 40.5 178.4)">(RFU)A13</text>
<text x="44.1" y="174.2" transform="rotate(-90 44.1 174.2)">BA0</text>
<text x="45.8" y="174.2" transform="rotate(-90 45.8 174.2)">BA1</text>
<text x="47.6" y="174.2" transform="rotate(-90 47.6 174.2)">BA2</text>
<text x="53" y="174.5" transform="rotate(-90 53 174.5)">ODT</text>
<text x="56.5" y="175.8" transform="rotate(-90 56.5 175.8)">VDDQ</text>
<text x="58.3" y="175.8" transform="rotate(-90 58.3 175.8)">VDDQ</text>
<text x="60.1" y="175.8" transform="rotate(-90 60.1 175.8)">VDDQ</text>
<text x="61.8" y="175.8" transform="rotate(-90 61.8 175.8)">VDDQ</text>
<text x="63.6" y="175.8" transform="rotate(-90 63.6 175.8)">VDDQ</text>
<text x="65.4" y="175.8" transform="rotate(-90 65.4 175.8)">VDDQ</text>
<text x="67.2" y="175.8" transform="rotate(-90 67.2 175.8)">VDDQ</text>
<text x="69" y="175.8" transform="rotate(-90 69 175.8)">VDDQ</text>
<text x="70.7" y="175.8" transform="rotate(-90 70.7 175.8)">VDDQ</text>
<text x="72.5" y="175.8" transform="rotate(-90 72.5 175.8)">VDDQ</text>
<text x="77.9" y="175.6" transform="rotate(-90 77.9 175.6)">VSSQ</text>
<text x="79.6" y="175.6" transform="rotate(-90 79.6 175.6)">VSSQ</text>
<text x="81.4" y="175.6" transform="rotate(-90 81.4 175.6)">VSSQ</text>
<text x="83.2" y="175.6" transform="rotate(-90 83.2 175.6)">VSSQ</text>
<text x="85" y="175.6" transform="rotate(-90 85 175.6)">VSSQ</text>
<text x="86.7" y="175.6" transform="rotate(-90 86.7 175.6)">VSSQ</text>
<text x="88.5" y="175.6" transform="rotate(-90 88.5 175.6)">VSSQ</text>
<text x="90.3" y="175.6" transform="rotate(-90 90.3 175.6)">VSSQ</text>
<text x="92.1" y="175.6" transform="rotate(-90 92.1 175.6)">VSSQ</text>
<text x="93.9" y="175.6" transform="rotate(-90 93.9 175.6)">VSSQ</text>
<text x="97.4" y="175.4" transform="rotate(-90 97.4 175.4)">VDDL</text>
<text x="101" y="176.4" transform="rotate(-90 101 176.4)">VSSDL</text>
<text x="104.5" y="175.4" transform="rotate(-90 104.5 175.4)">VREF</text>
<text x="17.4" y="192.5" transform="rotate(-90 17.4 192.5)">CK</text>
<text x="19.2" y="192.5" transform="rotate(-90 19.2 192.5)">CKn</text>
<text x="21" y="192.5" transform="rotate(-90 21 192.5)">CKE</text>
<text x="22.7" y="192.5" transform="rotate(-90 22.7 192.5)">CSn</text>
<text x="24.5" y="192.5" transform="rotate(-90 24.5 192.5)">RASn</text>
<text x="26.3" y="192.5" transform="rotate(-90 26.3 192.5)">CASn</text>
<text x="28.1" y="192.5" transform="rotate(-90 28.1 192.5)">WEn</text>
<text x="31.6" y="192.5" transform="rotate(-90 31.6 192.5)">DQ0</text>
<text x="33.4" y="192.5" transform="rotate(-90 33.4 192.5)">DQ1</text>
<text x="35.2" y="192.5" transform="rotate(-90 35.2 192.5)">DQ2</text>
<text x="37" y="192.5" transform="rotate(-90 37 192.5)">DQ3</text>
<text x="38.7" y="192.5" transform="rotate(-90 38.7 192.5)">DQ4</text>
<text x="40.5" y="192.5" transform="rotate(-90 40.5 192.5)">DQ5</text>
<text x="42.3" y="192.5" transform="rotate(-90 42.3 192.5)">DQ6</text>
<text x="44.1" y="192.5" transform="rotate(-90 44.1 192.5)">DQ7</text>
<text x="45.8" y="192.5" transform="rotate(-90 45.8 192.5)">DQ8</text>
<text x="47.6" y="192.5" transform="rotate(-90 47.6 192.5)">DQ9</text>
<text x="49.4" y="192.5" transform="rotate(-90 49.4 192.5)">DQ10</text>
<text x="51.2" y="192.5" transform="rotate(-90 51.2 192.5)">DQ11</text>
<text x="53" y="192.5" transform="rotate(-90 53 192.5)">DQ12</text>
<text x="54.7" y="192.5" transform="rotate(-90 54.7 192.5)">DQ13</text>
<text x="56.5" y="192.5" transform="rotate(-90 56.5 192.5)">DQ14</text>
<text x="58.3" y="192.5" transform="rotate(-90 58.3 192.5)">DQ15</text>
<text x="61.8" y="192.5" transform="rotate(-90 61.8 192.5)">UDQS</text>
<text x="63.6" y="192.5" transform="rotate(-90 63.6 192.5)">UDQSn</text>
<text x="65.4" y="192.5" transform="rotate(-90 65.4 192.5)">UDM</text>
<text x="67.2" y="192.5" transform="rotate(-90 67.2 192.5)">LDQSn</text>
<text x="69" y="192.5" transform="rotate(-90 69 192.5)">LDQS</text>
<text x="70.7" y="192.5" transform="rotate(-90 70.7 192.5)">LDM</text>
<text x="77.9" y="192.5" transform="rotate(-90 77.9 192.5)">VDD</text>
<text x="79.6" y="192.5" transform="rotate(-90 79.6 192.5)">VDD</text>
<text x="81.4" y="192.5" transform="rotate(-90 81.4 192.5)">VDD</text>
<text x="83.2" y="192.5" transform="rotate(-90 83.2 192.5)">VDD</text>
<text x="85" y="192.5" transform="rotate(-90 85 192.5)">VDD</text>
<text x="90.3" y="192.5" transform="rotate(-90 90.3 192.5)">VSS</text>
<text x="92.1" y="192.5" transform="rotate(-90 92.1 192.5)">VSS</text>
<text x="93.9" y="192.5" transform="rotate(-90 93.9 192.5)">VSS</text>
<text x="95.6" y="192.5" transform="rotate(-90 95.6 192.5)">VSS</text>
<text x="97.4" y="192.5" transform="rotate(-90 97.4 192.5)">VSS</text>
<text x="99.2" y="192.5" transform="rotate(-90 99.2 192.5)">RFU2</text>
<text x="101" y="192.5" transform="rotate(-90 101 192.5)">RFU1</text>
<text x="102.7" y="192.5" transform="rotate(-90 102.7 192.5)">NC1</text>
<text x="104.5" y="192.5" transform="rotate(-90 104.5 192.5)">NC2</text>
</g>
<g font-size="1.3">
<text x="28.2" y="6.2" transform="rotate(-90 28.2 6.2)">D</text>
<text x="70.4" y="6.2" transform="rotate(-90 70.4 6.2)">C</text>
<text x="112.7" y="6.2" transform="rotate(-90 112.7 6.2)">B</text>
<text x="154.9" y="6.2" transform="rotate(-90 154.9 6.2)">A</text>
<text x="5.5" y="33.4" transform="rotate(-90 5.5 33.4)">1</text>
<text x="176.2" y="33.4" transform="rotate(-90 176.2 33.4)">1</text>
<text x="5.5" y="86.7" transform="rotate(-90 5.5 86.7)">2</text>
<text x="176.2" y="86.7" transform="rotate(-90 176.2 86.7)">2</text>
<text x="5.5" y="140" transform="rotate(-90 5.5 140)">3</text>
<text x="176.2" y="140" transform="rotate(-90 176.2 140)">3</text>
<text x="5.5" y="193.4" transform="rotate(-90 5.5 193.4)">4</text>
<text x="176.2" y="193.4" transform="rotate(-90 176.2 193.4)">4</text>
<text x="5.5" y="246.7" transform="rotate(-90 5.5 246.7)">5</text>
<text x="176.2" y="246.7" transform="rotate(-90 176.2 246.7)">5</text>
<text x="28.2" y="274.7" transform="rotate(-90 28.2 274.7)">D</text>
<text x="70.4" y="274.7" transform="rotate(-90 70.4 274.7)">C</text>
<text x="112.7" y="274.7" transform="rotate(-90 112.7 274.7)">B</text>
<text x="154.9" y="274.7" transform="rotate(-90 154.9 274.7)">A</text>
</g>
</svg>
